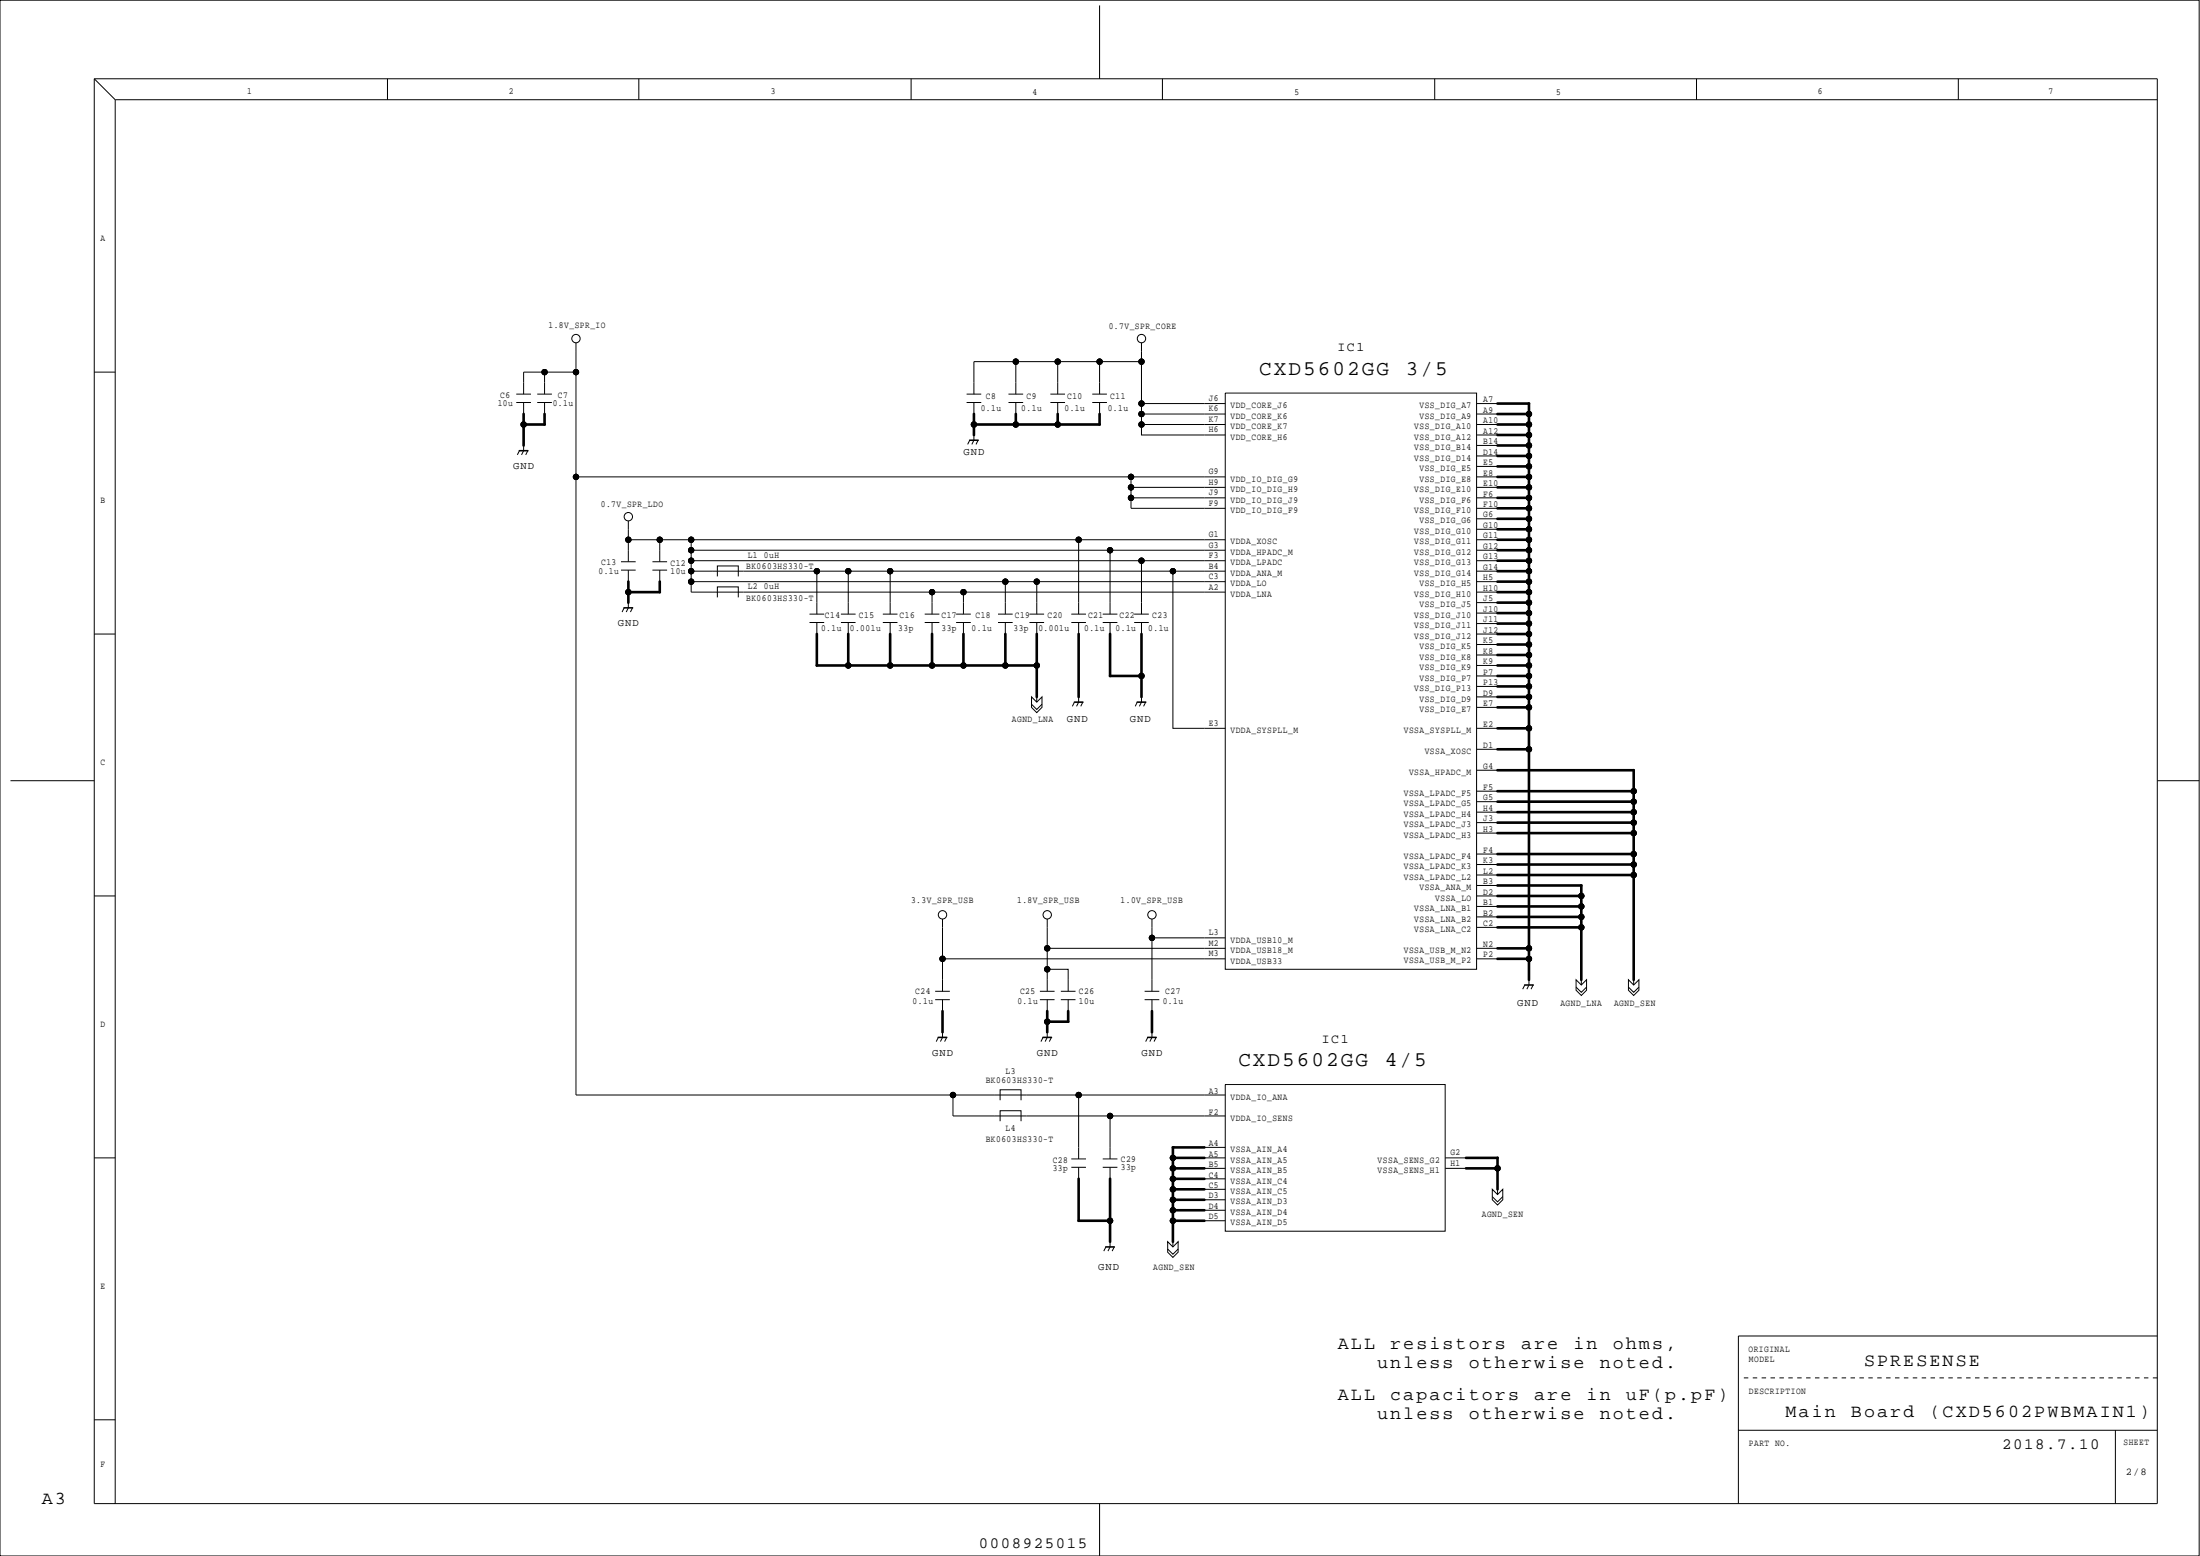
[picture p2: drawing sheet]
<svg xmlns="http://www.w3.org/2000/svg" width="420mm" height="297mm" viewBox="0 0 420 297" stroke-linecap="round" stroke-linejoin="round" font-family="sans-serif">
<g fill="none" stroke="#000" stroke-width=".19">
<path d="M0 0h420v297h-420zM18 15h394v272h-394zM18 15l4 4M22 19h390M22 19v268M74 15v4M122 15v4M174 15v4M210 1v14M222 15v4M274 15v4M324 15v4"/>
<path d="M374 15v4M18 71h4M98.6 75.2h2.8M98.6 76.8h2.8M100 76.8v2.2M102.6 76.8h2.8M102.6 75.2h2.8M104 71v4.2M104 76.8v2.2M110 71h-10v4.2M110 65.4v143.6h124M184.6 75.2h2.8"/>
<path d="M184.6 76.8h2.8M186 76.8v2.2M192.6 75.2h2.8M192.6 76.8h2.8M194 69v6.2M194 76.8v2.2M200.6 75.2h2.8M200.6 76.8h2.8M202 69v6.2M202 76.8v2.2M208.6 75.2h2.8M208.6 76.8h2.8"/>
<path d="M210 69v6.2M210 76.8v2.2M218 65.4v15.6M218 79h16M218 77h16M218 69h-32v6.2M234 75h48v110h-48zM282 79h4M282 77h4M99.2 86l-.4 .8M100 85v1l-.4 .8M100.8 86l-.4 .8"/>
<path d="M110 91h124M120 99.4v7.8M185.2 84l-.4 .8M186 83v1l-.4 .8M186.8 84l-.4 .8M216 95h18M216 91v6h18M216 93h18M218 81v2h16M218 81h16M282 99h4M282 97h4"/>
<path d="M282 95h4M282 93h4M282 91h4M282 89h4M282 87h4M282 85h4M282 83h4M282 81h4M118.6 107.2h2.8M118.6 108.8h2.8M119.2 116l-.4 .8M120 115v1l-.4 .8"/>
<path d="M120 108.8v2.2M120 103h114M120.8 116l-.4 .8M124.6 108.8h2.8M124.6 107.2h2.8M126 103v4.2M126 108.8v2.2M132 109h102M132 103v10h102M132 107h102M132 105h102M132 111h102"/>
<path d="M137 110v-2h4v2M137 114v-2h4v2M154.6 118.8h2.8M154.6 117.2h2.8M156 109v8.2M156 118.8v2.2M160.6 118.8h2.8M160.6 117.2h2.8M162 109v8.2M162 118.8v2.2M168.6 118.8h2.8M168.6 117.2h2.8"/>
<path d="M170 109v8.2M170 118.8v2.2M176.6 118.8h2.8M176.6 117.2h2.8M178 113v4.2M178 118.8v2.2M182.6 117.2h2.8M182.6 118.8h2.8M184 113v4.2M184 118.8v2.2M190.6 117.2h2.8M190.6 118.8h2.8"/>
<path d="M192 111v6.2M192 118.8v2.2M196.6 117.2h2.8M196.6 118.8h2.8M198 111v6.2M198 118.8v2.2M204.6 117.2h2.8M204.6 118.8h2.8M206 103v14.2M206 118.8v2.2M210.6 117.2h2.8M210.6 118.8h2.8"/>
<path d="M212 105v12.2M212 118.8v2.2M216.6 117.2h2.8M216.6 118.8h2.8M218 107v10.2M218 118.8v2.2M224 109v30h10M282 109h4M282 113h4M282 119h4M282 117h4M282 115h4"/>
<path d="M282 111h4M282 107h4M282 105h4M282 103h4M282 101h4M18 121h4M197 134.4l1 1 1-1M197 133l1 1 1-1v2l-1 1-1-1zM198 133v1M205.2 134l-.4 .8M206 133v1l-.4 .8M206.8 134l-.4 .8"/>
<path d="M217.2 134l-.4 .8M218 133v1l-.4 .8M218.8 134l-.4 .8M282 121h4M282 139h4M282 135h4M282 133h4M282 131h4M282 129h4M282 127h4M282 125h4M282 123h4"/>
<path d="M2 149h16M282 159h4M282 157h4M282 155h4M282 153h4M282 151h4M282 147h4M282 143h4M412 149h8M18 171h4M180 175.4v13.8M200 175.4v13.8"/>
<path d="M220 175.4v13.8M220 179h14M282 171h4M282 177h4M282 175h4M282 173h4M282 169h4M282 167h4M282 165h4M282 163h4M178.6 189.2h2.8M178.6 190.8h2.8"/>
<path d="M179.2 198l-.4 .8M180 197v1l-.4 .8M180 190.8v2.2M180 183h54M180.8 198l-.4 .8M198.6 189.2h2.8M198.6 190.8h2.8M199.2 198l-.4 .8M200 197v1l-.4 .8M200 185h4v4.2M200 190.8v2.2M200 181h34"/>
<path d="M200.8 198l-.4 .8M202.6 189.2h2.8M202.6 190.8h2.8M204 190.8v2.2M218.6 189.2h2.8M218.6 190.8h2.8M219.2 198l-.4 .8M220 197v1l-.4 .8M220 190.8v2.2M220.8 198l-.4 .8M282 183h4M282 181h4"/>
<path d="M291.2 188l-.4 .8M292 187v1l-.4 .8M292.8 188l-.4 .8M301 187l1 1 1-1v2l-1 1-1-1zM301 188.4l1 1 1-1M302 187v1M311 188.4l1 1 1-1M311 187l1 1 1-1v2l-1 1-1-1zM312 187v1M182 209v4h52M191 214v-2h4v2M191 210v-2h4v2"/>
<path d="M206 209v12.2M212 213v8.2M230 219h4M234 207h42v28h-42zM18 221h4M204.6 221.2h2.8M204.6 222.8h2.8M206 222.8v2.2M210.6 221.2h2.8M210.6 222.8h2.8M211.2 238l-.4 .8M212 237v1l-.4 .8"/>
<path d="M212 222.8v2.2M212.8 238l-.4 .8M223 238.4l1 1 1-1M223 237l1 1 1-1v2l-1 1-1-1zM224 237v1M230 221h4M230 223h4M230 233h4M230 231h4M230 229h4M230 227h4M230 225h4"/>
<path d="M276 221h4M276 223h4M285 228.4l1 1 1-1M285 227l1 1 1-1v2l-1 1-1-1zM286 227v1M412 255h-80v32M18 271h4M332 273h80M333 263h.9M334.7 263h.9M336.4 263h.9M338.1 263h.9"/>
<path d="M339.8 263h.9M341.5 263h.9M343.2 263h.9M344.9 263h.9M346.6 263h.9M348.3 263h.9M350 263h.9M351.7 263h.9M353.4 263h.9M355.1 263h.9M356.8 263h.9M358.5 263h.9"/>
<path d="M360.2 263h.9M361.9 263h.9M363.6 263h.9M365.3 263h.9M367 263h.9M368.7 263h.9M370.4 263h.8M372.1 263h.8M373.8 263h.8M375.5 263h.8M377.2 263h.8M378.9 263h.8"/>
<path d="M380.6 263h.8M382.3 263h.8M384 263h.8M385.7 263h.8M387.4 263h.8M389.1 263h.8M390.8 263h.8M392.5 263h.8M394.2 263h.8M395.9 263h.8M397.6 263h.8M399.3 263h.8"/>
<path d="M401 263h.8M402.7 263h.8M404 273v14M404.4 263h.8M406.1 263h.8M407.8 263h.8M409.5 263h.8M411.2 263h.8M210 287v10"/>
<circle cx="110" cy="64.6" r=".8"/>
<circle cx="218" cy="64.6" r=".8"/>
<circle cx="120" cy="98.6" r=".8"/>
<circle cx="180" cy="174.6" r=".8"/>
<circle cx="200" cy="174.6" r=".8"/>
<circle cx="220" cy="174.6" r=".8"/>
</g>
<g fill="#000">
<path d="M99.8 78.9l.3-.1 .2 .2v2l-.3 .3-.2-.3zM103.9 78.8h.2l.2 .2v2l-.3 .3-.2-.3v-2zM185.9 78.8h.2l.2 .2v2l-.3 .3-.2-.3v-2zM193.9 78.8h.2l.2 .2v2l-.3 .3-.2-.3v-2zM201.8 78.9l.3-.1 .2 .2v2l-.3 .3-.2-.3zM209.8 78.9l.3-.1 .2 .2v2l-.3 .3-.2-.3zM285.9 78.8h6.1l.3 .2-.3 .3h-6l-.2-.1zM285.9 76.8h6.1l.3 .2-.3 .3h-6l-.2-.1zM291.8 76.9l.2-.1 .3 .2v2l-.3 .3-.2-.3zM291.8 78.9l.3-.1 .2 .2v2l-.3 .3-.2-.3zM99.1 85.9h1.7l.2 .1-.2 .2h-1.6l-.1-.2zM99.9 80.8h.2l.2 .2v4l-.3 .3-.2-.3v-4z"/>
<path d="M99.9 80.8h4.1l.3 .2-.3 .3h-4l-.2-.3zM185.1 84l1.7-.1 .2 .1-.2 .2h-1.6zM185.9 80.8h.2l.2 .2v2l-.3 .3-.2-.3v-2zM185.8 80.9l.2-.1h8l.3 .2-.3 .3h-8l-.2-.1zM193.9 80.8h8.1l.3 .2-.3 .3h-8l-.2-.3zM201.9 80.8h8.1l.3 .2-.3 .3h-8l-.2-.3zM285.9 80.8h6.1l.3 .2-.3 .3h-6l-.2-.3zM285.8 82.9l.2-.1h6l.3 .2-.3 .3h-6l-.2-.1zM285.9 84.8h6.1l.3 .2-.3 .3h-6l-.2-.1zM285.9 86.8h6.1l.3 .2-.3 .3h-6l-.2-.1zM285.8 88.9l.2-.1h6l.3 .2-.3 .3h-6l-.2-.1zM285.9 90.8h6.1l.3 .2-.3 .3h-6l-.2-.1z"/>
<path d="M285.9 92.8h6.1l.3 .2-.3 .3h-6l-.2-.1zM285.8 94.9l.2-.1h6l.3 .2-.3 .3h-6l-.2-.1zM285.8 96.9l.2-.1h6l.3 .2-.3 .3h-6l-.2-.1zM285.9 98.8h6.1l.3 .2-.3 .3h-6l-.2-.1zM291.9 80.8h.2l.2 .2v2l-.3 .3-.2-.3v-2zM291.8 82.9l.2-.1 .3 .2v2l-.3 .3-.2-.3zM291.8 84.9l.2-.1 .3 .2v2l-.3 .3-.2-.3zM291.8 86.9l.3-.1 .2 .2v2l-.3 .3-.2-.3zM291.9 88.8h.2l.2 .2v2l-.3 .3-.2-.3v-2zM291.8 90.9l.2-.1 .3 .2v2l-.3 .3-.2-.3zM291.8 92.9l.3-.1 .2 .2v2l-.3 .3-.2-.3zM291.9 94.8h.2l.2 .2v2l-.3 .3-.2-.3v-2z"/>
<path d="M291.8 96.9l.2-.1 .3 .2v2l-.3 .3-.2-.3zM291.8 98.9l.3-.1 .2 .2v2l-.3 .3-.2-.3zM119.1 115.9h1.7l.2 .1-.2 .2h-1.6l-.1-.2zM119.8 112.9l.3-.1 .2 .2v2l-.3 .3-.2-.3zM119.8 110.9l.2-.1 .3 .2v2l-.3 .3-.2-.3zM119.9 112.8h6.1l.3 .2-.3 .3h-6l-.2-.3zM125.8 110.9l.2-.1 .3 .2v2l-.3 .3-.2-.3zM285.9 100.8h6.1l.3 .2-.3 .3h-6l-.2-.1zM285.8 102.9l.2-.1h6l.3 .2-.3 .3h-6l-.2-.1zM285.9 104.8h6.1l.3 .2-.3 .3h-6l-.2-.1zM285.9 118.8h6.1l.3 .2-.3 .3h-6l-.2-.1zM285.8 116.9l.2-.1h6l.3 .2-.3 .3h-6l-.2-.1z"/>
<path d="M285.9 114.8h6.1l.3 .2-.3 .3h-6l-.2-.3zM285.9 112.8h6.1l.3 .2-.3 .3h-6l-.2-.1zM285.8 110.9l.2-.1h6l.3 .2-.3 .3h-6l-.2-.1zM285.8 108.9l.2-.1h6l.3 .2-.3 .3h-6l-.2-.1zM285.9 106.8h6.1l.3 .2-.3 .3h-6l-.2-.1zM291.8 100.9l.3-.1 .2 .2v2l-.3 .3-.2-.3zM291.9 102.8h.2l.2 .2v2l-.3 .3-.2-.3v-2zM291.8 118.9l.2-.1 .3 .2v2l-.3 .3-.2-.3zM291.9 116.8h.2l.2 .2v2l-.3 .3-.2-.3v-2zM291.9 114.8h.2l.2 .2v2l-.3 .3-.2-.3v-2zM291.8 112.9l.3-.1 .2 .2v2l-.3 .3-.2-.3zM291.8 110.9l.2-.1 .3 .2v2l-.3 .3-.2-.3z"/>
<path d="M291.9 108.8h.2l.2 .2v2l-.3 .3-.2-.3v-2zM291.8 106.9l.3-.1 .2 .2v2l-.3 .3-.2-.3zM291.8 104.9l.2-.1 .3 .2v2l-.3 .3-.2-.3zM155.8 120.9l.3-.1 .2 .2v6l-.3 .3-.2-.3zM155.9 126.8h6.1l.3 .2-.3 .3h-6l-.2-.1zM161.8 120.9l.3-.1 .2 .2v6l-.3 .3-.2-.3zM161.9 126.8h8.1l.3 .2-.3 .3h-8l-.2-.1zM169.8 120.9l.3-.1 .2 .2v6l-.3 .3-.2-.3zM169.9 126.8h8.1l.3 .2-.3 .3h-8l-.2-.1zM177.8 120.9l.3-.1 .2 .2v6l-.3 .3-.2-.3zM177.8 126.9l.2-.1h6l.3 .2-.3 .3h-6l-.2-.1zM183.8 120.9l.3-.1 .2 .2v6l-.3 .3-.2-.3z"/>
<path d="M183.9 126.8h8.1l.3 .2-.3 .3h-8l-.2-.1zM191.9 120.8h.2l.2 .2v6l-.3 .3-.2-.3v-6zM191.8 126.9l.2-.1h6l.3 .2-.3 .3h-6l-.2-.1zM197.8 120.9l.3-.1 .2 .2v6l-.3 .3-.2-.3zM197.8 126.9l.3-.1 .2 .2v6l-.3 .3-.2-.3zM205.1 134l1.7-.1 .2 .1-.2 .2h-1.6zM205.9 120.8h.2l.2 .2v12l-.3 .3-.2-.3v-12zM211.8 120.9l.3-.1 .2 .2v8l-.3 .3-.2-.3zM211.8 128.9l.2-.1h6l.3 .2-.3 .3h-6l-.2-.1zM217.1 133.9h1.7l.2 .1-.2 .2h-1.6l-.1-.2zM217.9 128.8h.2l.2 .2v4l-.3 .3-.2-.3v-4zM217.8 120.9l.3-.1 .2 .2v8l-.3 .3-.2-.3z"/>
<path d="M285.9 138.8h6.1l.3 .2-.3 .3h-6l-.2-.1zM285.9 134.8h6.1l.3 .2-.3 .3h-6l-.2-.1zM285.9 132.8h6.1l.3 .2-.3 .3h-6l-.2-.1zM285.8 130.9l.2-.1h6l.3 .2-.3 .3h-6l-.2-.1zM285.9 128.8h6.1l.3 .2-.3 .3h-6l-.2-.3zM285.9 126.8h6.1l.3 .2-.3 .3h-6l-.2-.1zM285.9 124.8h6.1l.3 .2-.3 .3h-6l-.2-.1zM285.8 122.9l.2-.1h6l.3 .2-.3 .3h-6l-.2-.1zM285.9 120.8h6.1l.3 .2-.3 .3h-6l-.2-.1zM291.8 138.9l.2-.1 .3 .2v4l-.3 .3-.2-.3zM291.8 134.9l.3-.1 .2 .2v4l-.3 .3-.2-.3zM291.8 132.9l.2-.1 .3 .2v2l-.3 .3-.2-.3z"/>
<path d="M291.8 130.9l.2-.1 .3 .2v2l-.3 .3-.2-.3zM291.9 128.8h.2l.2 .2v2l-.3 .3-.2-.3v-2zM291.8 126.9l.3-.1 .2 .2v2l-.3 .3-.2-.3zM291.8 124.9l.2-.1 .3 .2v2l-.3 .3-.2-.3zM291.9 122.8h.2l.2 .2v2l-.3 .3-.2-.3v-2zM291.8 120.9l.3-.1 .2 .2v2l-.3 .3-.2-.3zM285.8 142.9l.2-.1h6l.3 .2-.3 .3h-6l-.2-.1zM285.9 146.8h26.1l.3 .2-.3 .3h-26l-.2-.1zM285.8 150.9l.2-.1h26l.3 .2-.3 .3h-26l-.2-.1zM285.9 152.8h26.1l.3 .2-.3 .3h-26l-.2-.1zM285.9 154.8h26.1l.3 .2-.3 .3h-26l-.2-.1zM285.8 156.9l.2-.1h26l.3 .2-.3 .3h-26l-.2-.1z"/>
<path d="M285.8 158.9l.2-.1h26l.3 .2-.3 .3h-26l-.2-.1zM291.9 142.8h.2l.2 .2v38l-.3 .3-.2-.3v-38zM311.8 146.9l.3-.1 .2 .2v4l-.3 .3-.2-.3zM311.9 150.8h.2l.2 .2v2l-.3 .3-.2-.3v-2zM311.8 152.9l.2-.1 .3 .2v2l-.3 .3-.2-.3zM311.8 154.9l.3-.1 .2 .2v2l-.3 .3-.2-.3zM311.9 156.8h.2l.2 .2v2l-.3 .3-.2-.3v-2zM311.8 158.9l.2-.1 .3 .2v4l-.3 .3-.2-.3zM285.9 166.8h26.1l.3 .2-.3 .3h-26l-.2-.1zM285.8 164.9l.2-.1h26l.3 .2-.3 .3h-26l-.2-.1zM285.9 162.8h26.1l.3 .2-.3 .3h-26l-.2-.1zM285.9 176.8h16.1l.3 .2-.3 .3h-16l-.2-.3z"/>
<path d="M285.9 174.8h16.1l.3 .2-.3 .3h-16l-.2-.1zM285.9 172.8h16.1l.3 .2-.3 .3h-16l-.2-.1zM285.8 170.9l.2-.1h16l.3 .2-.3 .3h-16l-.2-.1zM285.9 168.8h16.1l.3 .2-.3 .3h-16l-.2-.1zM301.9 176.8h.2l.2 .2v10l-.3 .3-.2-.3v-10zM301.9 174.8h.2l.2 .2v2l-.3 .3-.2-.3v-2zM301.8 172.9l.2-.1 .3 .2v2l-.3 .3-.2-.3zM301.9 170.8h.2l.2 .2v2l-.3 .3-.2-.3v-2zM301.9 168.8h.2l.2 .2v2l-.3 .3-.2-.3v-2zM311.8 166.9l.2-.1 .3 .2v20l-.3 .3-.2-.3zM311.9 164.8h.2l.2 .2v2l-.3 .3-.2-.3v-2zM311.9 162.8h.2l.2 .2v2l-.3 .3-.2-.3v-2z"/>
<path d="M179.1 198l1.7-.1 .2 .1-.2 .2h-1.6zM179.9 192.8h.2l.2 .2v4l-.3 .3-.2-.3v-4zM199.1 198l1.7-.1 .2 .1-.2 .2h-1.6zM199.9 194.8h.2l.2 .2v2l-.3 .3-.2-.3v-2zM199.8 192.9l.2-.1 .3 .2v2l-.3 .3-.2-.3zM199.8 194.9l.2-.1h4l.3 .2-.3 .3h-4l-.2-.1zM203.8 192.9l.2-.1 .3 .2v2l-.3 .3-.2-.3zM219.1 198l1.7-.1 .2 .1-.2 .2h-1.6zM219.8 192.9l.2-.1 .3 .2v4l-.3 .3-.2-.3zM285.9 182.8h6.1l.3 .2-.3 .3h-6l-.2-.1zM285.9 180.8h6.1l.3 .2-.3 .3h-6l-.2-.1zM291.1 187.9h1.7l.2 .1-.2 .2h-1.6l-.1-.2z"/>
<path d="M291.8 182.9l.3-.1 .2 .2v4l-.3 .3-.2-.3zM291.8 180.9l.2-.1 .3 .2v2l-.3 .3-.2-.3zM223.9 218.8h.2l.2 .2v2l-.3 .3-.2-.3v-2zM223.8 218.9l.2-.1h6l.3 .2-.3 .3h-6l-.2-.1zM205.9 224.8h.2l.2 .2v8l-.3 .3-.2-.3v-8zM205.8 232.9l.2-.1h6l.3 .2-.3 .3h-6l-.2-.1zM211.1 238l1.7-.1 .2 .1-.2 .2h-1.6zM211.9 224.8h.2l.2 .2v8l-.3 .3-.2-.3v-8zM211.9 232.8h.2l.2 .2v4l-.3 .3-.2-.3v-4zM223.9 232.8h.2l.2 .2v4l-.3 .3-.2-.3v-4zM223.8 230.9l.3-.1 .2 .2v2l-.3 .3-.2-.3zM223.8 228.9l.2-.1 .3 .2v2l-.3 .3-.2-.3z"/>
<path d="M223.8 226.9l.2-.1 .3 .2v2l-.3 .3-.2-.3zM223.9 224.8h.2l.2 .2v2l-.3 .3-.2-.3v-2zM223.8 222.9l.3-.1 .2 .2v2l-.3 .3-.2-.3zM223.8 220.9l.2-.1 .3 .2v2l-.3 .3-.2-.3zM223.8 232.9l.2-.1h6l.3 .2-.3 .3h-6l-.2-.1zM223.9 230.8h6.1l.3 .2-.3 .3h-6l-.2-.1zM223.9 228.8h6.1l.3 .2-.3 .3h-6l-.2-.1zM223.8 226.9l.2-.1h6l.3 .2-.3 .3h-6l-.2-.1zM223.9 224.8h6.1l.3 .2-.3 .3h-6l-.2-.3zM223.9 222.8h6.1l.3 .2-.3 .3h-6l-.2-.1zM223.8 220.9l.2-.1h6l.3 .2-.3 .3h-6l-.2-.1zM279.9 222.8h6.1l.3 .2-.3 .3h-6l-.2-.1z"/>
<path d="M279.8 220.9l.2-.1h6l.3 .2-.3 .3h-6l-.2-.1zM285.8 222.9l.3-.1 .2 .2v4l-.3 .3-.2-.3zM285.8 220.9l.2-.1 .3 .2v2l-.3 .3-.2-.3z"/>
<circle cx="104" cy="71" r=".6"/>
<circle cx="110" cy="71" r=".6"/>
<circle cx="194" cy="69" r=".6"/>
<circle cx="202" cy="69" r=".6"/>
<circle cx="210" cy="69" r=".6"/>
<circle cx="218" cy="77" r=".6"/>
<circle cx="218" cy="69" r=".6"/>
<circle cx="218" cy="79" r=".6"/>
<circle cx="292" cy="79" r=".6"/>
<circle cx="100" cy="81" r=".6"/>
<circle cx="110" cy="91" r=".6"/>
<circle cx="186" cy="81" r=".6"/>
<circle cx="194" cy="81" r=".6"/>
<circle cx="202" cy="81" r=".6"/>
<circle cx="216" cy="95" r=".6"/>
<circle cx="216" cy="91" r=".6"/>
<circle cx="216" cy="93" r=".6"/>
<circle cx="218" cy="81" r=".6"/>
<circle cx="292" cy="95" r=".6"/>
<circle cx="292" cy="83" r=".6"/>
<circle cx="292" cy="91" r=".6"/>
<circle cx="292" cy="97" r=".6"/>
<circle cx="292" cy="89" r=".6"/>
<circle cx="292" cy="81" r=".6"/>
<circle cx="292" cy="87" r=".6"/>
<circle cx="292" cy="85" r=".6"/>
<circle cx="292" cy="93" r=".6"/>
<circle cx="292" cy="99" r=".6"/>
<circle cx="120" cy="103" r=".6"/>
<circle cx="120" cy="113" r=".6"/>
<circle cx="126" cy="103" r=".6"/>
<circle cx="132" cy="109" r=".6"/>
<circle cx="132" cy="105" r=".6"/>
<circle cx="132" cy="103" r=".6"/>
<circle cx="132" cy="111" r=".6"/>
<circle cx="132" cy="107" r=".6"/>
<circle cx="156" cy="109" r=".6"/>
<circle cx="162" cy="109" r=".6"/>
<circle cx="170" cy="109" r=".6"/>
<circle cx="178" cy="113" r=".6"/>
<circle cx="184" cy="113" r=".6"/>
<circle cx="192" cy="111" r=".6"/>
<circle cx="198" cy="111" r=".6"/>
<circle cx="206" cy="103" r=".6"/>
<circle cx="212" cy="105" r=".6"/>
<circle cx="218" cy="107" r=".6"/>
<circle cx="224" cy="109" r=".6"/>
<circle cx="292" cy="109" r=".6"/>
<circle cx="292" cy="103" r=".6"/>
<circle cx="292" cy="105" r=".6"/>
<circle cx="292" cy="111" r=".6"/>
<circle cx="292" cy="119" r=".6"/>
<circle cx="292" cy="117" r=".6"/>
<circle cx="292" cy="101" r=".6"/>
<circle cx="292" cy="115" r=".6"/>
<circle cx="292" cy="107" r=".6"/>
<circle cx="292" cy="113" r=".6"/>
<circle cx="162" cy="127" r=".6"/>
<circle cx="170" cy="127" r=".6"/>
<circle cx="178" cy="127" r=".6"/>
<circle cx="184" cy="127" r=".6"/>
<circle cx="192" cy="127" r=".6"/>
<circle cx="198" cy="127" r=".6"/>
<circle cx="218" cy="129" r=".6"/>
<circle cx="292" cy="129" r=".6"/>
<circle cx="292" cy="131" r=".6"/>
<circle cx="292" cy="125" r=".6"/>
<circle cx="292" cy="123" r=".6"/>
<circle cx="292" cy="139" r=".6"/>
<circle cx="292" cy="135" r=".6"/>
<circle cx="292" cy="121" r=".6"/>
<circle cx="292" cy="133" r=".6"/>
<circle cx="292" cy="127" r=".6"/>
<circle cx="292" cy="143" r=".6"/>
<circle cx="312" cy="157" r=".6"/>
<circle cx="312" cy="151" r=".6"/>
<circle cx="312" cy="153" r=".6"/>
<circle cx="312" cy="159" r=".6"/>
<circle cx="312" cy="155" r=".6"/>
<circle cx="220" cy="179" r=".6"/>
<circle cx="302" cy="173" r=".6"/>
<circle cx="302" cy="171" r=".6"/>
<circle cx="302" cy="177" r=".6"/>
<circle cx="302" cy="175" r=".6"/>
<circle cx="312" cy="167" r=".6"/>
<circle cx="312" cy="165" r=".6"/>
<circle cx="312" cy="163" r=".6"/>
<circle cx="180" cy="183" r=".6"/>
<circle cx="200" cy="185" r=".6"/>
<circle cx="200" cy="181" r=".6"/>
<circle cx="200" cy="195" r=".6"/>
<circle cx="292" cy="183" r=".6"/>
<circle cx="292" cy="181" r=".6"/>
<circle cx="182" cy="209" r=".6"/>
<circle cx="206" cy="209" r=".6"/>
<circle cx="212" cy="213" r=".6"/>
<circle cx="212" cy="233" r=".6"/>
<circle cx="224" cy="225" r=".6"/>
<circle cx="224" cy="227" r=".6"/>
<circle cx="224" cy="229" r=".6"/>
<circle cx="224" cy="221" r=".6"/>
<circle cx="224" cy="233" r=".6"/>
<circle cx="224" cy="231" r=".6"/>
<circle cx="224" cy="223" r=".6"/>
<circle cx="286" cy="223" r=".6"/>
</g>
<g font-size="4">
<text x="240.5" y="71.5">CXD5602GG</text>
<text x="268.5" y="71.5">3/5</text>
<text x="236.5" y="203.5">CXD5602GG</text>
<text x="264.5" y="203.5">4/5</text>
</g>
<g font-size="3.5">
<text x="255.5" y="257.4">ALL</text>
<text x="265.5" y="257.4">resistors</text>
<text x="290.5" y="257.4">are</text>
<text x="300.5" y="257.4">in</text>
<text x="308" y="257.4">ohms,</text>
<text x="263" y="261.1">unless</text>
<text x="280.5" y="261.1">otherwise</text>
<text x="305.5" y="261.1">noted.</text>
<text x="356" y="260.8">SPRESENSE</text>
<text x="255.5" y="267.2">ALL</text>
<text x="265.5" y="267.2">capacitors</text>
<text x="293" y="267.2">are</text>
<text x="303" y="267.2">in</text>
<text x="310.5" y="267.2">uF(p.pF)</text>
<text x="263" y="270.9">unless</text>
<text x="280.5" y="270.9">otherwise</text>
<text x="305.5" y="270.9">noted.</text>
<text x="341" y="270.5">Main</text>
<text x="353.5" y="270.5">Board</text>
<text x="368.5" y="270.5">(CXD5602PWBMAIN1)</text>
<text x="8" y="287">A3</text>
</g>
<g font-size="3">
<text x="382.4" y="276.5">2018.7.10</text>
<text x="187" y="295.5">0008925015</text>
</g>
<g font-size="2.5">
<text x="255.4" y="67">IC1</text>
<text x="252.4" y="199">IC1</text>
</g>
<g font-size="2">
<text x="98" y="89.5">GND</text>
<text x="184" y="86.8">GND</text>
<text x="118" y="119.5">GND</text>
<text x="203.7" y="137.9">GND</text>
<text x="215.7" y="137.9">GND</text>
<text x="289.8" y="192.1">GND</text>
<text x="178" y="201.5">GND</text>
<text x="198" y="201.5">GND</text>
<text x="218" y="201.5">GND</text>
<text x="209.8" y="242.4">GND</text>
<text x="406" y="281.5">2/8</text>
</g>
<g font-size="1.8">
<text x="47.2" y="18">1</text>
<text x="97.2" y="18">2</text>
<text x="147.2" y="18">3</text>
<text x="197.2" y="18">4</text>
<text x="247.2" y="18">5</text>
<text x="297.2" y="18">5</text>
<text x="347.2" y="18">6</text>
<text x="391.2" y="18">7</text>
<text x="19.2" y="46">A</text>
<text x="104.8" y="62.6">1.8V_SPR_IO</text>
<text x="211.7" y="62.8">0.7V_SPR_CORE</text>
<text x="95.1" y="77.5">10u</text>
<text x="95.6" y="75.9">C6</text>
<text x="105.5" y="77.5">0.1u</text>
<text x="106.5" y="75.9">C7</text>
<text x="188.3" y="76.1">C8</text>
<text x="196" y="76.1">C9</text>
<text x="203.8" y="76.1">C10</text>
<text x="212.1" y="76.1">C11</text>
<text x="230.8" y="76.5">J6</text>
<text x="235" y="77.9">VDD_CORE_J6</text>
<text x="271.1" y="77.9">VSS_DIG_A7</text>
<text x="283.2" y="76.8">A7</text>
<text x="187.3" y="78.5">0.1u</text>
<text x="195" y="78.5">0.1u</text>
<text x="203.3" y="78.5">0.1u</text>
<text x="211.6" y="78.5">0.1u</text>
<text x="230.8" y="78.5">K6</text>
<text x="230.8" y="80.5">K7</text>
<text x="230.8" y="82.5">H6</text>
<text x="235" y="79.9">VDD_CORE_K6</text>
<text x="235" y="81.9">VDD_CORE_K7</text>
<text x="235" y="83.9">VDD_CORE_H6</text>
<text x="270.1" y="81.9">VSS_DIG_A10</text>
<text x="270.1" y="83.9">VSS_DIG_A12</text>
<text x="271.1" y="79.9">VSS_DIG_A9</text>
<text x="283.2" y="78.8">A9</text>
<text x="283.2" y="80.8">A10</text>
<text x="283.2" y="82.8">A12</text>
<text x="270.1" y="85.9">VSS_DIG_B14</text>
<text x="270.1" y="87.9">VSS_DIG_D14</text>
<text x="271.1" y="89.9">VSS_DIG_E5</text>
<text x="283.2" y="84.8">B14</text>
<text x="283.2" y="86.8">D14</text>
<text x="283.2" y="88.8">E5</text>
<text x="230.8" y="90.5">G9</text>
<text x="230.8" y="92.5">H9</text>
<text x="230.8" y="94.5">J9</text>
<text x="235" y="91.9">VDD_IO_DIG_G9</text>
<text x="235" y="93.9">VDD_IO_DIG_H9</text>
<text x="235" y="95.9">VDD_IO_DIG_J9</text>
<text x="270.1" y="93.9">VSS_DIG_E10</text>
<text x="271.1" y="91.9">VSS_DIG_E8</text>
<text x="271.1" y="95.9">VSS_DIG_F6</text>
<text x="283.2" y="90.8">E8</text>
<text x="283.2" y="92.8">E10</text>
<text x="283.2" y="94.8">F6</text>
<text x="19.2" y="96">B</text>
<text x="114.8" y="96.8">0.7V_SPR_LDO</text>
<text x="230.8" y="96.5">F9</text>
<text x="235" y="97.9">VDD_IO_DIG_F9</text>
<text x="270.1" y="97.9">VSS_DIG_F10</text>
<text x="270.1" y="101.9">VSS_DIG_G10</text>
<text x="271.1" y="99.9">VSS_DIG_G6</text>
<text x="283.2" y="96.8">F10</text>
<text x="283.2" y="98.8">G6</text>
<text x="283.2" y="100.8">G10</text>
<text x="114.8" y="107.9">C13</text>
<text x="142.8" y="106.4">L1 0uH</text>
<text x="230.8" y="102.5">G1</text>
<text x="230.8" y="104.5">G3</text>
<text x="230.8" y="106.5">F3</text>
<text x="235" y="103.9">VDDA_XOSC</text>
<text x="235" y="105.9">VDDA_HPADC_M</text>
<text x="235" y="107.9">VDDA_LPADC</text>
<text x="270.1" y="103.9">VSS_DIG_G11</text>
<text x="270.1" y="105.9">VSS_DIG_G12</text>
<text x="270.1" y="107.9">VSS_DIG_G13</text>
<text x="283.2" y="102.8">G11</text>
<text x="283.2" y="104.8">G12</text>
<text x="283.2" y="106.8">G13</text>
<text x="114.3" y="109.5">0.1u</text>
<text x="128.1" y="108">C12</text>
<text x="128.1" y="109.6">10u</text>
<text x="142.5" y="108.5">BK0603HS330-T</text>
<text x="142.8" y="112.4">L2 0uH</text>
<text x="230.8" y="108.5">B4</text>
<text x="230.8" y="110.5">C3</text>
<text x="230.8" y="112.5">A2</text>
<text x="235" y="109.9">VDDA_ANA_M</text>
<text x="235" y="111.9">VDDA_LO</text>
<text x="235" y="113.9">VDDA_LNA</text>
<text x="270.1" y="109.9">VSS_DIG_G14</text>
<text x="270.1" y="113.9">VSS_DIG_H10</text>
<text x="271.1" y="111.9">VSS_DIG_H5</text>
<text x="283.2" y="108.8">G14</text>
<text x="283.2" y="110.8">H5</text>
<text x="283.2" y="112.8">H10</text>
<text x="142.5" y="114.8">BK0603HS330-T</text>
<text x="157.5" y="118">C14</text>
<text x="164.1" y="118">C15</text>
<text x="171.8" y="118">C16</text>
<text x="179.8" y="118">C17</text>
<text x="186.3" y="118">C18</text>
<text x="193.8" y="118">C19</text>
<text x="200.1" y="118">C20</text>
<text x="207.8" y="118">C21</text>
<text x="213.8" y="118">C22</text>
<text x="220" y="118">C23</text>
<text x="270.1" y="117.9">VSS_DIG_J10</text>
<text x="270.1" y="119.9">VSS_DIG_J11</text>
<text x="271.1" y="115.9">VSS_DIG_J5</text>
<text x="283.2" y="114.8">J5</text>
<text x="283.2" y="116.8">J10</text>
<text x="283.2" y="118.8">J11</text>
<text x="156.8" y="120.4">0.1u</text>
<text x="162.3" y="120.4">0.001u</text>
<text x="171.6" y="120.4">33p</text>
<text x="179.8" y="120.4">33p</text>
<text x="185.5" y="120.4">0.1u</text>
<text x="193.6" y="120.4">33p</text>
<text x="198.3" y="120.4">0.001u</text>
<text x="207.1" y="120.4">0.1u</text>
<text x="213" y="120.4">0.1u</text>
<text x="219.3" y="120.4">0.1u</text>
<text x="270.1" y="121.9">VSS_DIG_J12</text>
<text x="271.1" y="123.9">VSS_DIG_K5</text>
<text x="271.1" y="125.9">VSS_DIG_K8</text>
<text x="283.2" y="120.8">J12</text>
<text x="283.2" y="122.8">K5</text>
<text x="283.2" y="124.8">K8</text>
<text x="270.1" y="131.9">VSS_DIG_P13</text>
<text x="271.1" y="127.9">VSS_DIG_K9</text>
<text x="271.1" y="129.9">VSS_DIG_P7</text>
<text x="283.2" y="126.8">K9</text>
<text x="283.2" y="128.8">P7</text>
<text x="283.2" y="130.8">P13</text>
<text x="193.3" y="137.9">AGND_LNA</text>
<text x="271.1" y="133.9">VSS_DIG_D9</text>
<text x="271.1" y="135.9">VSS_DIG_E7</text>
<text x="283.2" y="132.8">D9</text>
<text x="283.2" y="134.8">E7</text>
<text x="230.8" y="138.5">E3</text>
<text x="235" y="139.9">VDDA_SYSPLL_M</text>
<text x="268.1" y="139.9">VSSA_SYSPLL_M</text>
<text x="272.1" y="143.9">VSSA_XOSC</text>
<text x="283.2" y="138.8">E2</text>
<text x="283.2" y="142.8">D1</text>
<text x="19.2" y="146">C</text>
<text x="269.1" y="147.9">VSSA_HPADC_M</text>
<text x="283.2" y="146.8">G4</text>
<text x="268.1" y="151.9">VSSA_LPADC_F5</text>
<text x="268.1" y="153.9">VSSA_LPADC_G5</text>
<text x="268.1" y="155.9">VSSA_LPADC_H4</text>
<text x="283.2" y="150.8">F5</text>
<text x="283.2" y="152.8">G5</text>
<text x="283.2" y="154.8">H4</text>
<text x="268.1" y="157.9">VSSA_LPADC_J3</text>
<text x="268.1" y="159.9">VSSA_LPADC_H3</text>
<text x="283.2" y="156.8">J3</text>
<text x="283.2" y="158.8">H3</text>
<text x="268.1" y="163.9">VSSA_LPADC_F4</text>
<text x="268.1" y="165.9">VSSA_LPADC_K3</text>
<text x="268.1" y="167.9">VSSA_LPADC_L2</text>
<text x="283.2" y="162.8">F4</text>
<text x="283.2" y="164.8">K3</text>
<text x="283.2" y="166.8">L2</text>
<text x="174" y="172.3">3.3V_SPR_USB</text>
<text x="194.2" y="172.3">1.8V_SPR_USB</text>
<text x="214" y="172.3">1.0V_SPR_USB</text>
<text x="270.1" y="173.9">VSSA_LNA_B1</text>
<text x="271.1" y="169.9">VSSA_ANA_M</text>
<text x="274.1" y="171.9">VSSA_LO</text>
<text x="283.2" y="168.8">B3</text>
<text x="283.2" y="170.8">D2</text>
<text x="283.2" y="172.8">B1</text>
<text x="230.8" y="178.5">L3</text>
<text x="235" y="179.9">VDDA_USB10_M</text>
<text x="270.1" y="175.9">VSSA_LNA_B2</text>
<text x="270.1" y="177.9">VSSA_LNA_C2</text>
<text x="283.2" y="174.8">B2</text>
<text x="283.2" y="176.8">C2</text>
<text x="230.8" y="180.5">M2</text>
<text x="230.8" y="182.5">M3</text>
<text x="235" y="181.9">VDDA_USB18_M</text>
<text x="235" y="183.9">VDDA_USB33</text>
<text x="268.1" y="181.9">VSSA_USB_M_N2</text>
<text x="268.1" y="183.9">VSSA_USB_M_P2</text>
<text x="283.2" y="180.8">N2</text>
<text x="283.2" y="182.8">P2</text>
<text x="174.3" y="191.7">0.1u</text>
<text x="174.8" y="189.8">C24</text>
<text x="194.3" y="191.7">0.1u</text>
<text x="194.8" y="189.8">C25</text>
<text x="206.1" y="189.8">C26</text>
<text x="206.1" y="191.7">10u</text>
<text x="222" y="191.7">0.1u</text>
<text x="222.5" y="189.8">C27</text>
<text x="19.2" y="196">D</text>
<text x="298" y="192.1">AGND_LNA</text>
<text x="308.2" y="192.1">AGND_SEN</text>
<text x="188.2" y="206.8">BK0603HS330-T</text>
<text x="192.1" y="204.9">L3</text>
<text x="230.8" y="208.8">A3</text>
<text x="235" y="209.9">VDDA_IO_ANA</text>
<text x="192.1" y="215.9">L4</text>
<text x="230.8" y="212.8">F2</text>
<text x="235" y="213.9">VDDA_IO_SENS</text>
<text x="188.2" y="218">BK0603HS330-T</text>
<text x="201.1" y="221.9">C28</text>
<text x="214.1" y="221.8">C29</text>
<text x="230.8" y="218.8">A4</text>
<text x="230.8" y="220.8">A5</text>
<text x="235" y="219.9">VSSA_AIN_A4</text>
<text x="235" y="221.9">VSSA_AIN_A5</text>
<text x="263.1" y="221.9">VSSA_SENS_G2</text>
<text x="277" y="220.5">G2</text>
<text x="201.1" y="223.5">33p</text>
<text x="214.1" y="223.4">33p</text>
<text x="230.8" y="222.8">B5</text>
<text x="230.8" y="224.8">C4</text>
<text x="230.8" y="226.8">C5</text>
<text x="235" y="223.9">VSSA_AIN_B5</text>
<text x="235" y="225.9">VSSA_AIN_C4</text>
<text x="235" y="227.9">VSSA_AIN_C5</text>
<text x="263.1" y="223.9">VSSA_SENS_H1</text>
<text x="277" y="222.5">H1</text>
<text x="230.8" y="228.8">D3</text>
<text x="230.8" y="230.8">D4</text>
<text x="230.8" y="232.8">D5</text>
<text x="235" y="229.9">VSSA_AIN_D3</text>
<text x="235" y="231.9">VSSA_AIN_D4</text>
<text x="235" y="233.9">VSSA_AIN_D5</text>
<text x="283" y="232.4">AGND_SEN</text>
<text x="220.2" y="242.4">AGND_SEN</text>
<text x="19.2" y="246">E</text>
<text x="333.9" y="258.1">ORIGINAL</text>
<text x="334" y="260">MODEL</text>
<text x="334" y="266">DESCRIPTION</text>
<text x="405.6" y="275.8">SHEET</text>
<text x="19.2" y="280">F</text>
<text x="334" y="276">PART NO.</text>
</g>
</svg>
